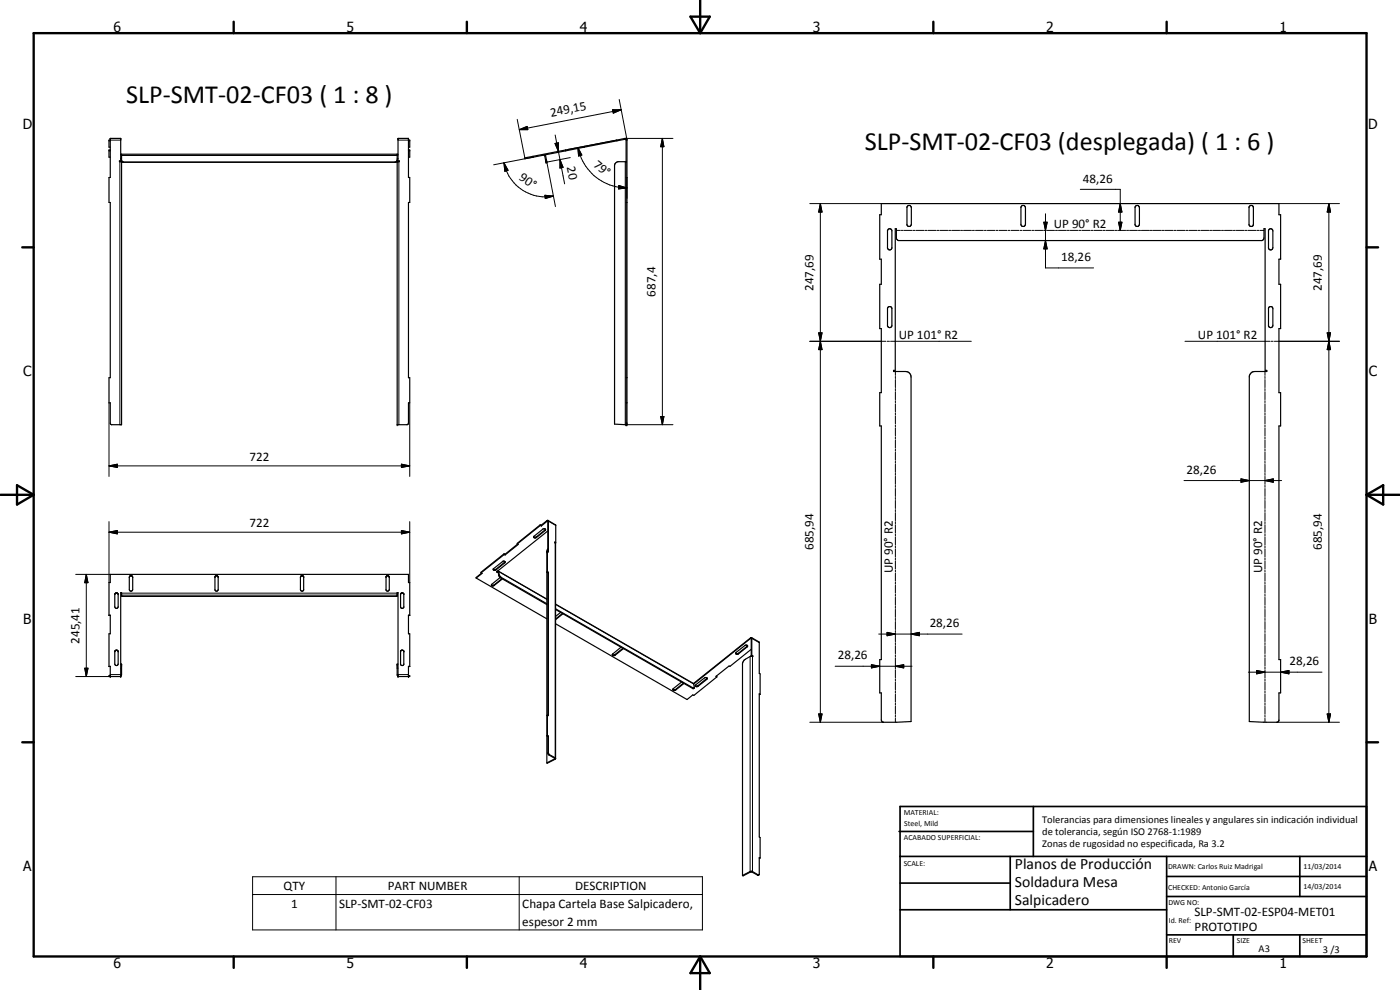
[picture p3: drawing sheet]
<svg xmlns="http://www.w3.org/2000/svg" width="420mm" height="297mm" viewBox="0 0 420 297" stroke-linecap="round" stroke-linejoin="round" font-family="sans-serif">
<g fill="none" stroke="#000" stroke-width=".35">
<path d="M32.7 42.2h.4M32.7 45.3h.4M33.1 41.5h3.1v6.8h-.4v.2h.7v78.9h-3.1l-.3-.3v-6.2h-.4v-7.6h.4v-52.6h-.4v-7.4h.4zM33.1 42h-.4v2.2h.4M33.1 45h-.4v2.2h.4M36.2 46.3h83.3M36.2 46.5h.3M36.2 47.6h.3M36.5 46.3v2M36.5 48.2l.4 .5h81.8l.3-.3M36.5 48.3l.3 .3M36.9 48.6h81.8"/>
<path d="M119.2 46.3v2M119.2 48.2l-.3 .4M119.2 46.5h.3M119.2 47.6h.3M119.5 41.5h3.1v11.8h.4v7.4h-.4v52.6h.4v7.6h-.4v6l-.4 .5h-3v-78.9h.6v-.2h-.3zM122.6 42h.4v2.2h-.4M122.6 45h.4v2.2h-.4M122.6 42.2h.4M122.6 45.3h.4M160 46.9l-2.5 .5 .1 .2 2.4-.4M160 46.9v.3M163.6 46.4l.5 2.2-.2 .1-.4-2-.3-.2"/>
<path d="M169.7 45l-9.7 1.9M169.7 45l.1 .3M169.8 45.3l-9.8 1.9M175.3 43.9l-5.6 1.1M175.3 43.9v.3M175.3 44.2l-5.5 1.1M185.1 42l2.5-.5 .6 .4v85.5l-3.8-.1v-77.8l.2-.4 .8-.6h2.5M185.1 42l-9.8 1.9M185.1 42l.1 .2M185.2 42.2l2.4-.4 .3 .1v85.5M185.2 42.2l-9.9 2M187.9 53.3h.3"/>
<path d="M187.9 60.7h.3M264.5 61.1h119.3v3.3h.5v13.4h-.5v7.5h.5v13.3h-.5v19.2h.5v10h-.5v70.1h.5v10h-.5v8.3l-.1 .3-.3 .2h-4.1l-4.4-.2v-103.7l.4-.7 .7-.6h4.2v-.4h-.5v-42.5h-.4v3.2l-.6 .4h-109l-.7-.6v-3h-.3v42.5h-.5v.4h3.6a1.65 1.65 0 0 1 1.6 1.6v103.4l-8.4 .2-.5-.7v-8.1h-.5v-10h.5v-70.1h-.5v-10h.5v-19.2h-.5v-13.3h.5v-7.5h-.5v-13.4h.5zM266.6 68.8a.67 .67 0 0 1 1.1 .3v5.4a.68 .68 0 0 1-.7 .5 .68 .68 0 0 1-.7-.5v-5.4zM272.3 61.9a.67 .67 0 0 1 .7-.2 .67 .67 0 0 1 .5 .6v5a.67 .67 0 0 1-.6 .7 .67 .67 0 0 1-.7-.5zM306.6 61.8l.8-.1 .4 .6v5a.7 .7 0 0 1-.7 .6 .7 .7 0 0 1-.7-.4v-5.4zM340.7 61.9a.67 .67 0 0 1 .8-.2 .67 .67 0 0 1 .5 .6v5a.67 .67 0 0 1-.6 .7 .67 .67 0 0 1-.8-.5zM374.9 61.9a.67 .67 0 0 1 .8-.2 .67 .67 0 0 1 .5 .6v5a.67 .67 0 0 1-.6 .7 .67 .67 0 0 1-.7-.5zM380.9 68.8a.65 .65 0 0 1 .7-.1 .65 .65 0 0 1 .4 .6v5a.66 .66 0 0 1-.6 .7 .66 .66 0 0 1-.7-.5v-5.4zM266.6 92.1l.7-.1 .4 .5-.1 5.5a.69 .69 0 0 1-.7 .3 .69 .69 0 0 1-.6-.5v-5.3zM380.8 92.2a.69 .69 0 0 1 .7-.2 .69 .69 0 0 1 .5 .6v5a.67 .67 0 0 1-.6 .7 .67 .67 0 0 1-.7-.5zM187.9 113.3h.3M187.9 120.9h.3"/>
<path d="M162.1 157.5l-6.9 5.5 .1 .2M162.1 157.5l.3 .1M162.1 157.5l.1 .1M162.2 157.6l.3 .2M162.2 157.6l-6.9 5.6M162.4 157.6l.1 .2M162.5 157.8l1.9-1.4v9.1M163.7 158.8l-2.8 2.4-.7-.1M164.4 159.3l-15.4 12.3 .2 .1M164.5 156.1l-2.1 1.5M164.5 156.1l.1 9.5-.3-.2M164.5 156.2l2.3 1.4v5.2"/>
<path d="M34.5 178.2l-.1 3.8a.51 .51 0 0 0 .6 .5 .51 .51 0 0 0 .5-.5l-.1-3.8M34.5 178.2l-.1 .2M34.6 178.1l-.1 .1M34.7 178h.5M34.7 177.9l-.1 .2M35.2 177.9l.1 .2M35.3 178.1l.1 .1M35.4 178.2l.1 .2M36.2 177.9h.3M38.8 173.2v3.7a.51 .51 0 0 0 .5 .5 .51 .51 0 0 0 .5-.5v-3.7M38.8 173.2a.51 .51 0 0 1 .5-.5 .51 .51 0 0 1 .5 .5M38.8 173.3a.51 .51 0 0 1 .5-.5 .51 .51 0 0 1 .5 .5"/>
<path d="M64.7 172.8h.5l.3 .2v4l-.4 .4-.5-.2-.1-.3v-3.7zM65.5 173.1l-.6-.3-.3 .1-.1 .4M90.3 172.9l.5-.2 .3 .3v4a.5 .5 0 0 1-.5 .4 .5 .5 0 0 1-.4-.5zM91.1 173.1a.5 .5 0 0 0-.5-.3 .5 .5 0 0 0-.4 .5M115.9 173.1a.5 .5 0 0 1 .5-.3 .5 .5 0 0 1 .4 .5M115.9 172.9l.5-.2 .4 .3v3.9a.5 .5 0 0 1-.4 .5 .5 .5 0 0 1-.5-.4zM119.2 177.9h.3M120.3 178.1l-.1 4.1 .4 .3 .6-.3-.1-4.1M120.6 177.9l-.3 .2M120.6 177.9h.2M120.6 177.9l-.1 .1M120.8 177.9l.3 .2"/>
<path d="M120.8 177.9l.1 .1M142.9 173.4l21.2 12.3M144.4 171.9l.3 .1-1.8 1.4M144.5 172l-1.6 1.4M149.1 171.5h.1M149.2 171.5v.2M149.2 171.7h.3l.2 1.1 .4 .5M149.6 171.4l.3 1.4 .4 .3 13.8 8M149.6 171.4l-.4 .1M149.6 171.4l14.5 8.3M150.1 173.3l-2.6 2.2M150.1 173.3l14 8.1"/>
<path d="M150.7 173.6l-2.5 2-.7-.1M150.8 173.7l-2.6 2.1h-.6l-.1-.3M151.3 166.2l-7 5.5 .1 .2M151.3 166.2l.2 .1M151.3 166.2v.2M151.3 166.4l.3 .1M151.3 166.4l-6.9 5.5M151.5 168.7l-2.8 2.2-.7-.1M151.5 168.5l.1 .2M151.5 166.3l.1 .2M151.6 168.6l-.7-.2-2.9 2.3v.2l.2 .2 .7-.1 2.7-2.3M155.3 163.2l.2 .2-3.9 3.1"/>
<path d="M155.4 163.2l-3.9 3.1M160.2 161l2.7-2.2a.41 .41 0 0 1 .5-.2 .41 .41 0 0 1 .2 .6l-2.6 2.1a.42 .42 0 0 1-.5 .1 .42 .42 0 0 1-.3-.4zM164.1 165.5v63.4M164.3 171.6l-.2 .1 .3 .1M164.3 165.4v6.2M164.3 165.4l-.2 .1M164.3 171.6l.3 .1M164.4 171.8v42.8M164.4 164.6l-.3 .9M164.6 171.7v43l-.3-.2M164.6 171.7l-.2 .1M166.6 162.9v64.9"/>
<path d="M166.8 162.8l-.3-.2 .1 .3M166.8 162.8l-.2 .1M32.7 184.6h.4v5.6h-.4v9.8l.4-.1v3.1M33.1 184.7h-.4v-9.9h.4v-2.5h89.5v2.5h.4v9.9h-.4M34.4 195.5v3.7a.51 .51 0 0 0 .6 .5 .51 .51 0 0 0 .5-.5v-3.7M34.7 195.1l-.3 .5M34.7 195.1h.5M34.7 195.2h.5M35.2 195.1l.3 .5M36.2 199.3h.3v3.2l-.3 .4M119.5 199.3h-.3v3.2l.3 .4M120.3 195.2l.5-.1 .4 .3v4l-.4 .3-.6-.3z"/>
<path d="M120.6 195.1l.3 .1M123 184.6h-.4v5.6h.4v9.8l-.4-.1v3.1M166.7 182.9l41.3 23.7 .4-.2-.2-1.2M166.7 182.7l41.6 23.8M166.7 181.3l41.4 23.8M166.7 187.2l39.5 22.7 1.7-1.4 .3 .2 6.9-5.6M168.2 183.8l-1.5 1.2M168.8 184.1l-2.1 1.6M168.9 184.1l-2.2 1.8M186.4 194.2l-2.6 2.2M186.9 194.5l-2.5 2-.6-.1M187.1 194.6l-2.6 2.1h-.5l-.2-.3"/>
<path d="M224.4 193.7l-2.9 2.4-.7-.1M224.4 193.8l-.2 .3-2.7 2.2h-.5l-.2-.3M224.4 193.8l-.7-.2-2.9 2.4M225.5 196.8v-5.2h-.3l-17 13.6M225.5 196.8l.3 .1M225.5 194.8l-6.4 5.1-.3-.1-3.9 3.1 .2 .2M225.5 191.3l.1 5.3M225.5 191.3l-17.4 13.8M225.5 191.3l2.4 1.4v9.4l.2 .1v6.1M225.6 196.6l.3 .2M225.6 196.6l-.1 .2M225.8 196.9h.1"/>
<path d="M225.9 196.8v.2l-.7-.1-1.9 1.1-.5 1.1v63.6M225.9 196.8l-.1 .1M33.1 202.7h-.4v.3h3.5M36.2 203v-25.2h.3v1.1h.3h82.1h.3v-1.1h.3v25.2M122.6 202.7h.4v.3h-3.5M164.3 214.5v6.2M164.3 214.5l-.2 .2M204.5 204.6l-2.6 2.3M205.1 205l-2.4 1.9-.6 .1-.2-.2M205.3 205.1l-2.5 2-.5 .1-.4-.3M208.1 205.1l.1 .1M212.2 203.5l-.7-.2-2.9 2.4"/>
<path d="M212.2 203.5l-2.7 2.2-.6 .2-.3-.2M212.2 203.5l-.1 .3-2.7 2.2h-.7l-.1-.3M215 202.9l.1 .2M228.1 208.3l-.2-.1v42.9l.2 .2v6.1M228.1 208.3l-.2 .1M164.3 220.7l-.2 .1 .3 .1M164.3 220.7l.3 .2M164.4 220.9v5.2l.2 .3 1.8 1.1v.2M164.6 220.9v5.2l2.1 1.5M164.6 220.9h-.2M166.4 227.7l.2 .1M166.4 227.7l-2.3 1.2"/>
<path d="M166.6 227.8l-2.5 1.1M228.1 257.4l-.2-.1-.1 5.2-.3 .1-1.9-1h-.3M228.1 257.4l-.2 .1M225.1 261.5h.7l1.9 1M225.1 261.5l-2.3 1.2M225.1 261.5l.2 .1M225.3 261.6l-2.3 1.2-.2-.1"/>
</g>
<g fill="none" stroke="#000" stroke-width=".3">
<path d="M155.2 35.8l2.3 11.6M155.9 38.9l2.3-1 .2 1zM183.8 32.9h2.6l-2.3 1.1zM185.8 29.8l2.4 12.1M186.4 32.9l-30.5 6M33.1 42h3.1M36 48.5v78.9M36.5 46.7h82.7M37.1 48.6v.1M118.6 48.6v.1M119.5 42h3.1M119.7 48.5v78.9"/>
<path d="M151.2 48.9l1.3 2.2-1 .3zM151.2 48.9a12.7 12.7 0 0 0 14.9 9.9M160 47.2l-11.8 2.2M163.5 58.6l2.6 .2-2.5 .8zM163.7 48h.3l2.7 14M163.7 46.7h-.2M166.6 43.1l1-.3v2.6zM166.6 40.5l1 4.9M167.6 45.4l1.8 9.8M168.1 47.9l.9 2.3-.9 .2zM171.1 47.3l-7 1.3M173.4 44.3l1.2 2.2-1 .3z"/>
<path d="M173.4 44.3a15 15 0 0 0 14.8 12.1M185.1 42l-14.8 2.9M185.7 55.7l2.5 .7-2.6 .3zM187.6 41.5v.3M187.7 48.5v78.9M187.7 41.5h14.3M187.9 42h.3M188.2 53.3v6.3M198.8 41.5l.5 2.5h-1zM198.8 41.5v85.9M324.2 56.8h12v12.3M243 61.1h21.5"/>
<path d="M246.2 61.1l.5 2.5h-1zM246.2 61.1v155.6M269 69.1h1.2M270.5 69.1h.6M271.4 69.1h2.4M274.1 69.1h.5M274.9 69.1h2.4M277.6 69.1h.6M278.5 69.1h2.4M281.2 69.1h.6M282.1 69.1h2.3M284.7 69.1h.6"/>
<path d="M285.6 69.1h2.4M288.3 69.1h.6M289.2 69.1h2.3M291.8 69.1h.6M292.8 69.1h2.3M295.4 69.1h.6M296.3 69.1h2.4M299 69.1h.5M299.9 69.1h2.3M302.5 69.1h.6M303.4 69.1h2.4M306.1 69.1h.6"/>
<path d="M307 69.1h2.3M309.7 69.1h.5M310.5 69.1h2.4M313.2 69.1h.6M313.3 66.7h1l-.5 2.4zM313.8 72.2l.5 2.5h-1zM313.8 64.1v16.3h14.4M314.1 69.1h2.4M316.8 69.1h.6M317.7 69.1h2.3M320.3 69.1h.6M321.2 69.1h2.4"/>
<path d="M323.9 69.1h.6M324.8 69.1h2.3M327.4 69.1h.6M328.3 69.1h2.4M331 69.1h.6M331.9 69.1h2.4M334.5 69.1h.6M335.4 69.1h2.4M335.7 66.7h1l-.5 2.4zM336.2 61.1l.5 2.5h-1zM338.1 69.1h.6M339 69.1h2.4"/>
<path d="M341.7 69.1h.6M342.5 69.1h2.5M345.2 69.1h.7M346.1 69.1h2.4M348.8 69.1h.6M349.7 69.1h2.4M352.4 69.1h.6M353.3 69.1h2.3M355.9 69.1h.6M356.8 69.1h2.4M359.5 69.1h.6M360.4 69.1h2.3"/>
<path d="M363 69.1h.6M363.9 69.1h2.4M366.6 69.1h.6M367.5 69.1h2.4M370.2 69.1h.5M371 69.1h2.4M373.7 69.1h.6M374.6 69.1h2.4M377.3 69.1h.6M378.2 69.1h1.1M383.8 61.1h18.2M398.8 61.1l.5 2.5h-1z"/>
<path d="M398.8 61.1v155.6M245.7 99.9h1l-.5 2.5zM245.7 99.9h1l-1 5h1zM398.3 99.9h1l-.5 2.5zM398.3 99.9h1l-1 5h1zM243 102.4h22.9M246.2 102.4l.5 2.5h-1zM266.3 102.4h.6M267.3 102.4h24.2M268.7 111.5v1.1M268.7 112.9v.7M268.7 113.9v2.4"/>
<path d="M268.7 116.6v.6M268.7 117.5v2.4M355.6 102.4h25.5M379.6 111.5v1.1M379.6 112.9v.7M379.6 113.9v2.4M379.6 116.6v.6M379.6 117.5v2.4M381.4 102.4h.7M382.5 102.4h19.5M398.8 102.4l.5 2.5h-1zM32.7 139.8l2.5-.5v1z"/>
<path d="M32.7 139.8h90.3M32.7 120.9v22.1M120.5 139.3l2.5 .5-2.5 .5zM123 120.9v22.1M187.9 126.9h.3M188.2 127.4h13.8M198.3 125h1l-.5 2.4zM268.7 120.2v.6M268.7 121.2v2.4M268.7 123.9v.6M268.7 124.8v2.4M268.7 127.5v.6"/>
<path d="M268.7 128.4v2.4M268.7 131.1v.6M268.7 132v2.5M268.7 134.7v.6M268.7 135.6v2.5M268.7 138.4v.6M268.7 139.3v2.4M379.6 120.2v.6M379.6 121.2v2.4M379.6 123.9v.6M379.6 124.8v2.4M379.6 127.5v.6"/>
<path d="M379.6 128.4v2.4M379.6 131.1v.6M379.6 132v2.5M379.6 134.7v.6M379.6 135.6v2.5M379.6 138.4v.6M379.6 139.3v2.4M32.7 159.7l2.5-.5v1zM32.7 156.5v18.3M32.7 159.7h90.3M120.5 159.2l2.5 .5-2.5 .5zM123 156.5v18.3"/>
<path d="M163.6 159v.2M164.2 156.2v.2h.4l2.2 1.2M268.7 142v.6M268.7 142.9v2.4M268.7 145.6v.6M268.7 146.6v2.4M268.7 149.3v.6M268.7 150.2v2.4M268.7 152.9v.6M268.7 153.8v2.4M268.7 156.5v.6M268.7 157.4v2.5"/>
<path d="M355.3 144.2h29.3M372.4 143.7l2.5 .5-2.5 .5zM379.6 144.2l2.5-.5v1zM379.6 142v.6M379.6 142.9v2.4M379.6 145.6v.6M379.6 146.6v2.4M379.6 149.3v.6M379.6 150.2v2.4M379.6 152.9v.6M379.6 153.8v2.4M379.6 156.5v.6"/>
<path d="M379.6 157.4v2.5M22.7 172.3h10.4M25.9 172.3l.5 2.5h-1zM25.9 172.3v30.7M36.5 178.6h82.7M36.5 178h82.7M148.3 175.5v.2M148.8 170.8l.1 .2M149.3 171.4l.2 .3M149.5 171.7l.2-.2 14.4 8.3M149.8 172.5l-.1 .1M150.4 173.2l-.2 .2"/>
<path d="M151.4 168.7l.1 .2M161 161.1v.2M166.6 162.9v64.5l-.2 .3M268.7 160.1v.7M268.7 161.1v2.4M268.7 163.8v.6M268.7 164.7v2.4M268.7 167.4v.6M268.7 168.3v2.4M268.7 171.1v.5M268.7 172v2.4M268.7 174.7v.6"/>
<path d="M268.7 175.6v2.4M268.7 178.3v.6M268.7 179.2v2.4M379.6 160.1v.7M379.6 161.1v2.4M379.6 163.8v.6M379.6 164.7v2.4M379.6 167.4v.6M379.6 168.3v2.4M379.6 171.1v.5M379.6 172v2.4M379.6 174.7v.6"/>
<path d="M379.6 175.6v2.4M379.6 178.3v.6M379.6 179.2v2.4M166.7 181.4l41.5 23.8M184.6 196.4v.2M221.6 196v.2M224.2 193.9v.2M225.1 197v64.5M225.2 191.4l.3 .3M225.5 191.6h.1l2.3 1.2M225.8 197v64.5l-.2 .1M250.6 199.9h23.1"/>
<path d="M261.5 199.4l2.5 .5-2.5 .5zM263.7 190.2h25M266.2 189.7l2.5 .5-2.5 .6zM268.7 199.9l2.5-.5v1zM268.7 181.9v.6M268.7 182.8v2.5M268.7 185.5v.7M268.7 186.5v2.4M268.7 189.2v.6M268.7 190.1v2.4M268.7 192.8v.6M268.7 193.7v2.4"/>
<path d="M268.7 196.5v.6M268.7 197.4v2.4M273.4 190.2l2.5-.5v1.1zM379.6 181.9v.6M379.6 182.8v2.5M379.6 185.5v.7M379.6 186.5v2.4M379.6 189.2v.6M379.6 190.1v2.4M379.6 192.8v.6M379.6 193.7v2.4M379.6 196.5v.6"/>
<path d="M379.6 197.4v2.4M22.7 203h10.4M25.4 200.5h1l-.5 2.5zM33.1 202.4h3.1M36.2 200.5h.3M36.2 202.5h.3M119.2 200.5h.3M119.2 202.5h.3M119.5 202.4h3.1M202.7 206.9l.1 .2M208 206.4l-.2 .1M209.5 205.7v.2"/>
<path d="M212 203.6l.1 .2M243 216.7h22.2M245.7 214.2h1l-.5 2.5zM268.7 200.1v.6M268.7 201v2.4M268.7 203.7v.6M268.7 204.6v2.4M268.7 207.3v.6M268.7 208.2v2.5M268.7 210.9v.7M268.7 211.9v2.4M268.7 214.6v.6"/>
<path d="M268.7 215.5v1.2M374.6 201.7h22.1M377.1 201.2l2.5 .5-2.5 .5zM379.6 200.1v.6M379.6 201v2.4M379.6 203.7v.6M379.6 204.6v2.4M379.6 207.3v.6M379.6 208.2v2.5M379.6 210.9v.7M379.6 211.9v2.4M379.6 214.6v.6"/>
<path d="M379.6 215.5v1.2M383.2 216.7h18.8M384.3 201.7l2.5-.5v1zM398.3 214.2h1l-.5 2.5zM164.6 225.8l-.2 .1M164.9 226.4l-.2 .1M75.8 263.1h135v15.9h-135zM75.8 268.4h135M100.8 263.1v15.9M155.8 263.1v15.9M227.5 262.5l-.2 .1"/>
</g>
<g fill="#000">
<circle cx="33.1" cy="41.5" r=".18"/>
<circle cx="36.2" cy="41.5" r=".18"/>
<circle cx="36.5" cy="46.3" r=".18"/>
<circle cx="119.2" cy="48.5" r=".18"/>
<circle cx="119.2" cy="46.3" r=".18"/>
<circle cx="119.5" cy="41.5" r=".18"/>
<circle cx="122.6" cy="41.5" r=".18"/>
<circle cx="163.9" cy="48.7" r=".18"/>
<circle cx="164.1" cy="48.6" r=".18"/>
<circle cx="187.9" cy="48.5" r=".18"/>
<circle cx="119.2" cy="127.4" r=".18"/>
<circle cx="187.9" cy="127.4" r=".18"/>
<circle cx="188.2" cy="127.4" r=".18"/>
<circle cx="164.1" cy="165.5" r=".18"/>
<circle cx="36.5" cy="199.3" r=".18"/>
<circle cx="119.2" cy="199.3" r=".18"/>
<circle cx="33.1" cy="203" r=".18"/>
<circle cx="36.2" cy="203" r=".18"/>
<circle cx="119.5" cy="203" r=".18"/>
<circle cx="122.6" cy="203" r=".18"/>
</g>
<g fill="none" stroke="#000" stroke-width=".71">
<path d="M10.1 9.9h400v277.1h-400zM70.1 6.5v3.4M140.1 6.5v3.4M207.2 5h5.8l-2.9 4.9zM210.1 0v9.9M280.1 6.5v3.4M350.1 6.5v3.4M6.7 74.2h3.4M410.1 74.2h3.5M.1 148.5h10M5.1 145.6l5 2.9-5 2.9zM410.1 148.5h10"/>
<path d="M410.1 148.5l5-2.9v5.8zM6.7 222.7h3.4M410.1 222.7h3.5M70.1 287v3.4M140.1 287v3.4M210.1 287v10M210.1 287l2.9 5h-5.8zM280.1 287v3.4M350.1 287v3.4"/>
</g>
<g fill="none" stroke="#000" stroke-width=".51">
<path d="M269.8 249.5h40.3M270.1 242h140v45h-140zM270.1 257h140M303.2 257v16M310.1 242v15M350.1 257v30M390.1 257v12M270.1 265h33.1M270.1 273h80M350.1 269h60M350.1 263h60M350.1 280.5h60"/>
<path d="M370.1 280.5v6.5M390.1 280.5v6.5"/>
</g>
<g fill="#000">
<path d="M155.9 38.9l2.3-1 .2 1zM183.8 32.9h2.6l-2.3 1.1zM151.2 48.9l1.3 2.2-1 .3zM163.5 58.6l2.6 .2-2.5 .8zM166.6 43.1l1-.3v2.6zM168.1 47.9l.9 2.3-.9 .2zM173.4 44.3l1.2 2.2-1 .3zM185.7 55.7l2.5 .7-2.6 .3zM198.8 41.5l.5 2.5h-1zM246.2 61.1l.5 2.5h-1zM313.3 66.7h1l-.5 2.4zM313.8 72.2l.5 2.5h-1z"/>
<path d="M335.7 66.7h1l-.5 2.4zM336.2 61.1l.5 2.5h-1zM398.8 61.1l.5 2.5h-1zM245.7 99.9h1l-.5 2.5zM398.3 99.9h1l-.5 2.5zM246.2 102.4l.5 2.5h-1zM398.8 102.4l.5 2.5h-1zM32.7 139.8l2.5-.5v1zM198.3 125h1l-.5 2.4zM32.7 159.7l2.5-.5v1zM120.5 139.3l2.5 .5-2.5 .5zM372.4 143.7l2.5 .5-2.5 .5z"/>
<path d="M379.6 144.2l2.5-.5v1zM25.9 172.3l.5 2.5h-1zM120.5 159.2l2.5 .5-2.5 .5zM266.2 189.7l2.5 .5-2.5 .6zM268.7 199.9l2.5-.5v1zM273.4 190.2l2.5-.5v1.1zM25.4 200.5h1l-.5 2.5zM245.7 214.2h1l-.5 2.5zM261.5 199.4l2.5 .5-2.5 .5zM377.1 201.2l2.5 .5-2.5 .5zM384.3 201.7l2.5-.5v1zM398.3 214.2h1l-.5 2.5z"/>
</g>
<g font-size="7.9">
<text x="37.9" y="31">SLP-SMT-02-CF03 ( 1 : 8 )</text>
<text x="259.5" y="45.1">SLP-SMT-02-CF03 (desplegada) ( 1 : 6 )</text>
</g>
<g font-size="4.7">
<text x="304.6" y="260.8">Planos de Producción</text>
<text x="304.6" y="266.2">Soldadura Mesa</text>
<text x="304.6" y="271.6">Salpicadero</text>
</g>
<g font-size="4.2">
<text x="34" y="9.6">6</text>
<text x="104" y="9.6">5</text>
<text x="174" y="9.6">4</text>
<text x="244" y="9.6">3</text>
<text x="314" y="9.6">2</text>
<text x="384" y="9.6">1</text>
<text x="6.8" y="38.7">D</text>
<text x="410.6" y="38.7">D</text>
<text x="7" y="112.9">C</text>
<text x="410.8" y="112.9">C</text>
<text x="7" y="187.1">B</text>
<text x="410.8" y="187.1">B</text>
<text x="7" y="261.4">A</text>
<text x="410.8" y="261.4">A</text>
<text x="34" y="290.4">6</text>
<text x="104" y="290.4">5</text>
<text x="174" y="290.4">4</text>
<text x="244" y="290.4">3</text>
<text x="314" y="290.4">2</text>
<text x="384" y="290.4">1</text>
</g>
<g font-size="3.9">
<text x="165.4" y="35" transform="rotate(-11 165.4 35)">249,15</text>
<text x="155.6" y="53.8" transform="rotate(34 155.6 53.8)">90°</text>
<text x="170.1" y="50.2" transform="rotate(79 170.1 50.2)">20</text>
<text x="177.9" y="49.8" transform="rotate(39 177.9 49.8)">79°</text>
<text x="325" y="54.8">48,26</text>
<text x="316.3" y="68.4">UP 90° R2</text>
<text x="318.5" y="78.3">18,26</text>
<text x="196.7" y="89" transform="rotate(-90 196.7 89)">687,4</text>
<text x="244.1" y="87.2" transform="rotate(-90 244.1 87.2)">247,69</text>
<text x="396.7" y="87.2" transform="rotate(-90 396.7 87.2)">247,69</text>
<text x="269.8" y="101.6">UP 101° R2</text>
<text x="359.5" y="101.6">UP 101° R2</text>
<text x="74.9" y="138.3">722</text>
<text x="356.1" y="142.2">28,26</text>
<text x="74.9" y="158.2">722</text>
<text x="244.1" y="165" transform="rotate(-90 244.1 165)">685,94</text>
<text x="396.7" y="165" transform="rotate(-90 396.7 165)">685,94</text>
<text x="267.9" y="172" transform="rotate(-90 267.9 172)">UP 90° R2</text>
<text x="378.8" y="172" transform="rotate(-90 378.8 172)">UP 90° R2</text>
<text x="279" y="188.2">28,26</text>
<text x="23.9" y="193.2" transform="rotate(-90 23.9 193.2)">245,41</text>
<text x="251.4" y="197.9">28,26</text>
<text x="387" y="199.6">28,26</text>
<text x="85.1" y="267">QTY</text>
<text x="116.4" y="267">PART NUMBER</text>
<text x="172.6" y="267">DESCRIPTION</text>
<text x="87.4" y="272.3">1</text>
<text x="101.8" y="272.3">SLP-SMT-02-CF03</text>
<text x="156.7" y="272.4">Chapa Cartela Base Salpicadero,</text>
<text x="358.5" y="275">SLP-SMT-02-ESP04-MET01</text>
<text x="156.7" y="277.7">espesor 2 mm</text>
<text x="358.5" y="279.4">PROTOTIPO</text>
</g>
<g font-size="3.1">
<text x="312.7" y="246.8">Tolerancias para dimensiones lineales y angulares sin indicación individual</text>
<text x="312.7" y="250.4">de tolerancia, según ISO 2768-1:1989</text>
<text x="312.7" y="254">Zonas de rugosidad no especificada, Ra 3.2</text>
<text x="377.7" y="285.6">A3</text>
<text x="397" y="285.9">3 /3</text>
</g>
<g font-size="2.4">
<text x="271.2" y="244.4">MATERIAL:</text>
<text x="271.3" y="252">ACABADO SUPERFICIAL:</text>
<text x="271.4" y="247.9">Steel, Mild</text>
<text x="271.2" y="259.7">SCALE:</text>
<text x="350.6" y="260.8">DRAWN: Carlos Ruiz Madrigal</text>
<text x="391.2" y="260.6">11/03/2014</text>
<text x="350.6" y="267.1">CHECKED: Antonio García</text>
<text x="391.2" y="266.7">14/03/2014</text>
<text x="350.6" y="271.4">DWG NO:</text>
<text x="350.8" y="276.9">Id. Ref:</text>
<text x="350.8" y="282.8">REV</text>
<text x="371.2" y="282.9">SIZE</text>
<text x="390.9" y="282.9">SHEET</text>
</g>
</svg>
